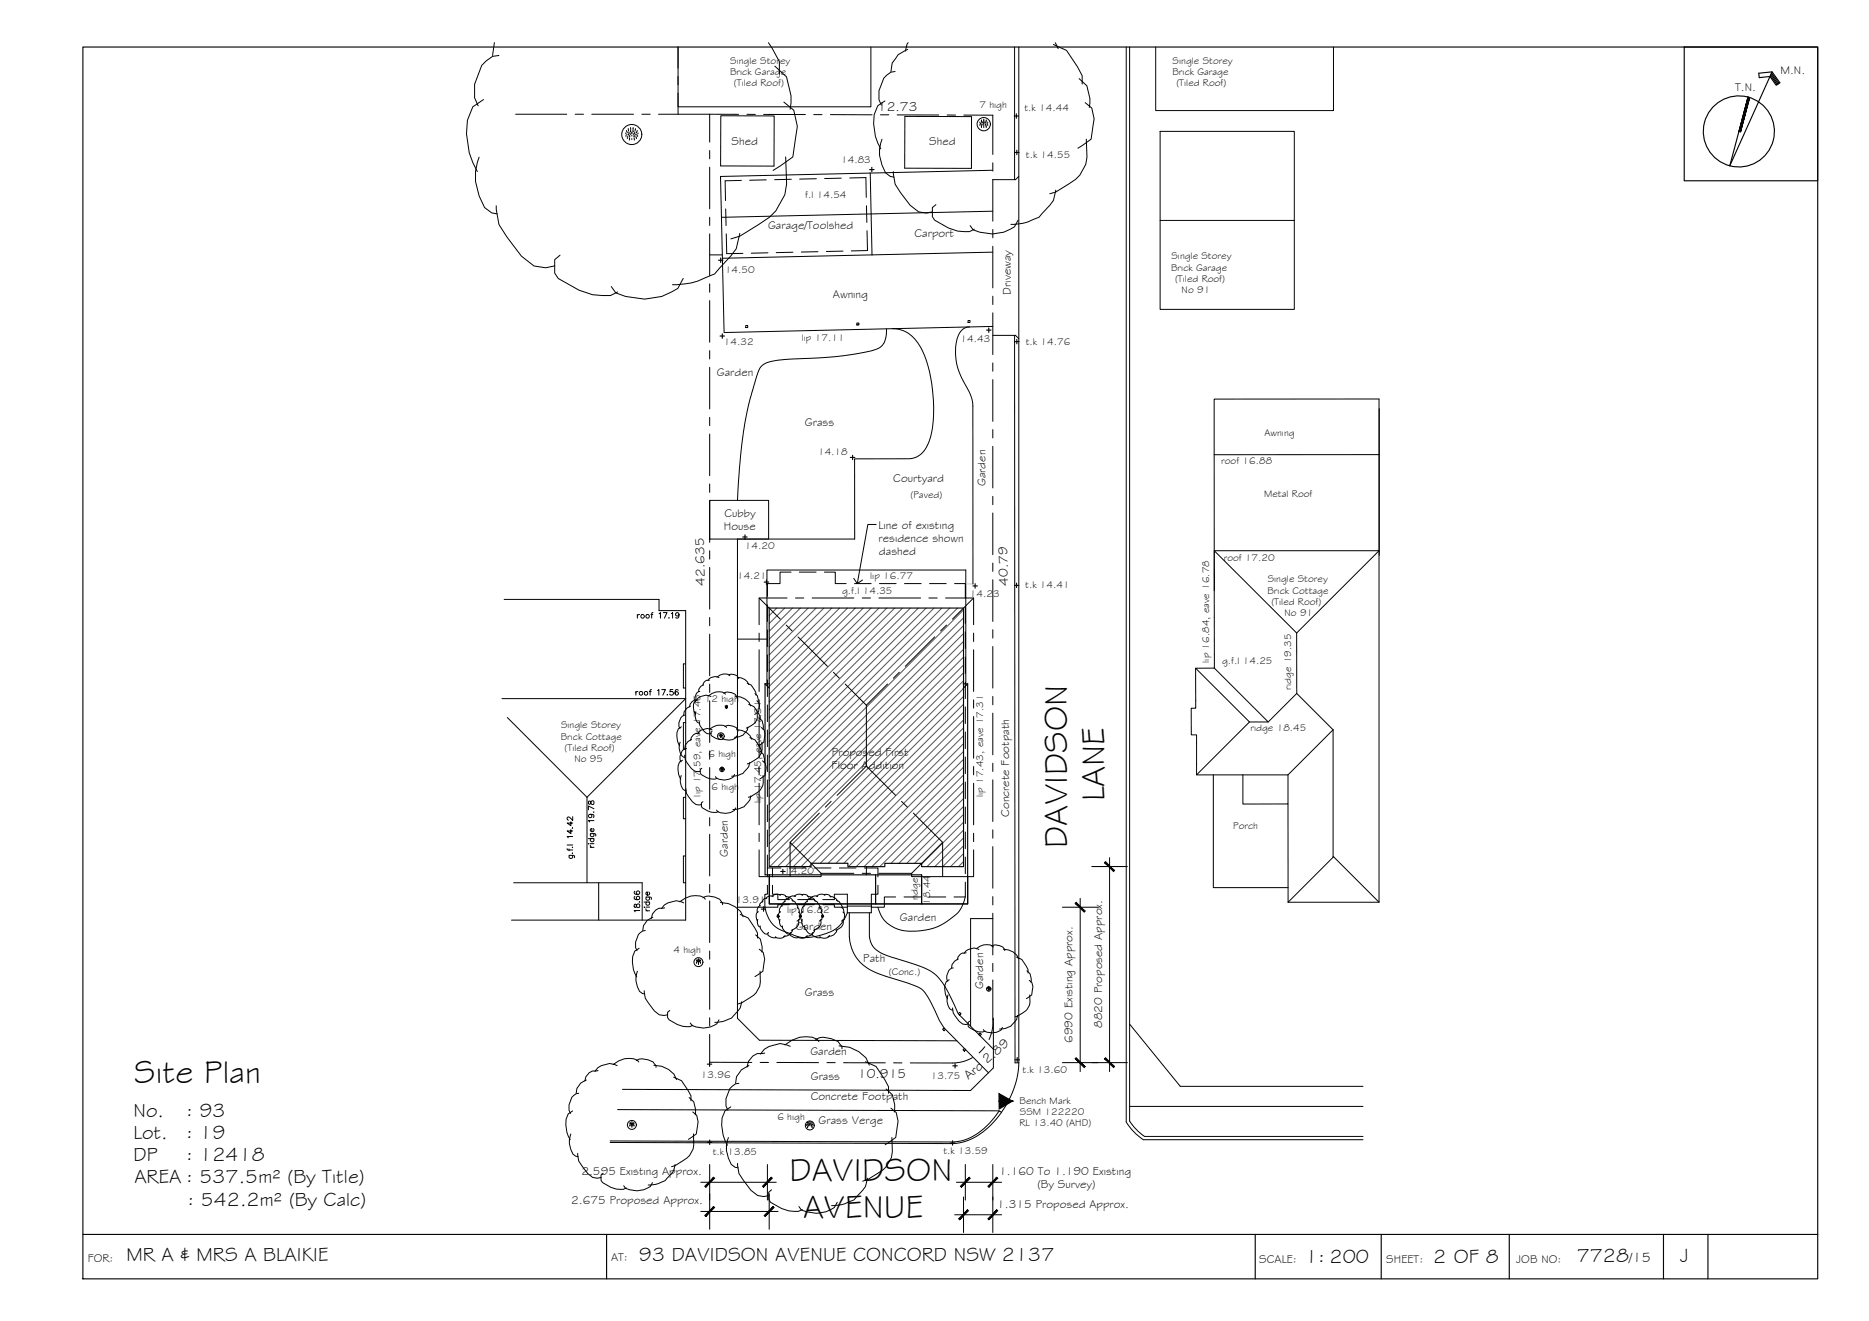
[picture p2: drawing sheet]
<svg xmlns="http://www.w3.org/2000/svg" width="420mm" height="297mm" viewBox="0 0 420 297" stroke-linecap="round" stroke-linejoin="round" font-family="sans-serif">
<!-- layer: HATCH -->
<g fill="none" stroke="#545454" stroke-width=".22">
<path d="M174.6 136.7l-1.7 1.7M176.4 136.7l-3.5 3.5M178.1 136.7l-5.2 5.3M179.9 136.7l-7 7M181.7 136.7l-8.8 8.8M183.5 136.7l-10.6 10.6M185.2 136.7l-12.3 12.3M187 136.7l-14.1 14.1M188.8 136.7l-15.9 15.9M190.5 136.7l-17.6 17.6M192.3 136.7l-19.4 19.4M194.1 136.7l-21.2 21.2"/>
<path d="M195.8 136.7l-22.9 22.9M197.6 136.7l-24.7 24.7M199.4 136.7l-26.5 26.5M201.1 136.7l-28.2 28.2M202.9 136.7l-30 30M204.7 136.7l-31.8 31.8M206.4 136.7l-33.5 33.6M208.2 136.7l-35.3 35.3M210 136.7l-37.1 37.1M211.7 136.7l-38.8 38.8M213.5 136.7l-40.6 40.6M215.3 136.7l-42.4 42.4"/>
<path d="M216.6 137.2l-43.7 43.7M216.6 138.9l-43.7 43.7M216.6 140.7l-43.7 43.7M216.6 142.5l-43.7 43.7M216.6 144.2l-43.7 43.7M216.6 146l-43.7 43.7M216.6 147.8l-43.7 43.7M216.6 149.5l-43.7 43.7M216.6 151.3l-43.6 43.6M216.6 153.1l-41.8 41.8M216.6 154.8l-40 40.1M216.6 156.6l-38.3 38.3"/>
<path d="M216.6 158.4l-36.5 36.5M216.6 160.1l-34 34M216.6 161.9l-32.2 32.2M216.6 163.7l-30.4 30.4M216.6 165.4l-28.7 28.7M216.6 167.2l-26.9 26.9M216.6 169l-25.9 25.9M216.6 170.7l-24.1 24.2M216.6 172.5l-22.3 22.4M216.6 174.3l-20.6 20.6M216.6 176l-18.8 18.9M216.6 177.8l-16.3 16.3"/>
<path d="M216.6 179.6l-14.5 14.5M182.3 194.4l-.4 .5M216.6 181.3l-12.8 12.8M216.6 183.1l-11 11M216.6 184.9l-9.4 9.4M216.6 186.7l-8.2 8.2M216.6 188.4l-6.5 6.5M216.6 190.2l-4.7 4.7M216.6 192l-2.9 2.9M216.6 193.7l-1.1 1.2"/>
</g>
<!-- layer: BORDER -->
<g fill="none" stroke="#000" stroke-width=".25">
<path d="M18.6 10.6h390v277h-390zM378.6 10.6h30v30.1h-30zM398 16.9l1.5 2.1M398.1 16.7l1.6 2.2M398.2 16.4l1.7 2.3M398.4 16.2l1.7 2.4-.8 .6-1.4-2-2.4 .3-.1-1 3-.3-9.5 21.1 4.1-15.5M393.3 21.9l-2 7.7M18.6 277.6h390M136.4 277.6v10M282.2 277.6v10M310.5 277.6v10M339.3 277.6v10"/>
<path d="M374 277.6v10M383.9 277.6v10"/>
<circle cx="390.9" cy="29.6" r="8"/>
</g>
<!-- layer: NEWWORK -->
<path d="M172.9 136.7h43.7v58.2h-9.4v-.8h-8.3v.8h-8.3v-.8h-8.3v.8h-9.4zM172 153.8v42.9h35.2v6.6h-10.4M172 153.8h.9M172 153.8l.9 .9M216.5 153.8h1M217.5 153.8v49.5M217.5 153.8l-1 1M172.9 196.7v6.6h23.9v-6.6M217.5 197.1v6.2h-10.3" fill="none" stroke="#000" stroke-width=".25"/>
<!-- layer: ROOFPLAN EXIST. -->
<g fill="none" stroke="#000" stroke-width=".22">
<path d="M152.4 10.6v13.4h43.4v-13.4M259.8 10.6v14.3h40v-14.3M162 26l12 .1v11.3l-12-.1zM195.6 38.9l-33.6 .8 .4 18.4M195.6 38.9l.4 18.4M203.4 26.2h15v11.7l-15-.1zM223.2 38.3l-27.6 .6M260.8 29.5h30.2v40.1h-30.2zM196 57.3l-33.6 .8 .4 16.7 60.4-1.4M223.2 56.7l-27.2 .6M223.2 47.5l-61 1.4M260.8 49.6h30.2"/>
<path d="M310.1 91.9v33M273 102.2v48l-4.2 .1v9h-1v5.9h1.2v9h10.4M273 102.2v-12.5h37v113.2l-10.3-10.4M310 102.2h-37M113.3 134.8h34.9v2.5h5.9v19.8M273 128.1v-4.3h37l-18.5 18.5M273 123.8l18.5 18.5v13.6l8.2 8.2M112.8 157.1h41.3M154.1 157.1v49.8h-39.1M154.1 157.1l-22.1 22.2M172.4 153.8v-25.6h44.7v25.6M268.8 150.3l12.1 12-11.9 11.9"/>
<path d="M273 150.2l12.1 12.1h-4.2M291.5 155.9l-6.4 6.4M114.1 161.3l17.9 18M132 179.3v19.2M272.8 174.2v25.4h16.8M279.4 174.2v6.6h10.1v-6.6M279.4 174.2h10.1M299.7 164.1l-10.2 10.1M299.7 164.1v28.7l-10.1 10.1M115.5 198.5h28.9v8.4M134.6 198.5v8.4M172.9 196.7v6.6h23.9"/>
<path d="M194.8 194.9v1.8M196.8 196.7v6.6h20.7M207.2 196.7v6.6M289.5 180.8l.1 22.1M289.6 202.9h20.4"/>
</g>
<!-- layer: EXISTING -->
<g fill="none" stroke="#000" stroke-width=".22">
<path d="M228.1 10.6v29.8M229 10.6v228.4M253.2 10.6v241.7a12.8 12.8 0 0 0 3.9 4h49.3M253.9 10.6v241.5l1.3 1.6 2.1 1.8h49.1M229 39.7l-.7 .7h-5.1M159.5 57.3h2.9M163.1 47l.1 3.7M163.3 52.6l.1 4.4h3.6M166.7 40.6l-3.7 .1 .1 4.4M172.3 40.4l-3.8 .1M172.6 56.8l-3.7 .1M177.9 40.3l-3.8 .1"/>
<path d="M178.3 56.7l-3.8 .1M183.5 40.2l-3.7 .1M183.9 56.6l-3.8 .1M189.1 40.1h-3.7M189.5 56.5l-3.7 .1M191 40l3.7-.1v4.5M194.8 46.3l.1 3.7M194.9 51.9l.1 4.4-3.6 .1M167.6 73.2h.5v.5h-.5zM192.6 72.6h.5v.5h-.5zM199.3 73.9a4.3 4.3 0 0 1-1.7 4.4 42.3 42.3 0 0 1-11.8 2.1l-9.5 .4a8.8 8.8 0 0 0-5.1 1.5 17 17 0 0 0-1.9 5.1 100.9 100.9 0 0 0-3.5 25.1M200.7 73.9a7.6 7.6 0 0 1 6.7 5.1 33.5 33.5 0 0 1 1.7 19.7 5.4 5.4 0 0 1-5 4.5h-12v18h-26.3v107.8l4.9 4.9 44.4 .1"/>
<path d="M217.6 72.1h.5v.4h-.5zM217.9 73.5a3.2 3.2 0 0 0-2.9 3.2 13.7 13.7 0 0 0 2.3 10.4l1.2 2.5 .2 1.7v40M223.2 75.4h5.1l.7 .8M228.1 75.4l.1 163.6h.8M159.5 112.5h13.3v8.7h-13.3zM172.5 136v3.8M177.8 128.6h-2.4v2.6h-2.9v2.9M179.7 128.6h3.8M185.3 128.6h2.5v2.6h2.4M192.1 131.2h3.7M197.7 131.2h3.8M203.3 131.2h3.8"/>
<path d="M209 131.2h3.7M214.6 131.2h2.4v3.4M217 136.5v3.7M154.1 149.3h-.5v5.4h.5M165.8 143.7h6.7M172.5 141.6v3.8M172.5 147.3v3.7M172.5 152.9v3.7M172.5 158.5v3.8M217 142.1v3.7M217 147.7v3.8M217 153.3v3.8"/>
<path d="M217 159v3.7M154.1 162.5h-.5v6h.5M154.1 179.3h-.5v4.8h.5M172.5 164.1v3.8M172.5 169.8v3.7M172.5 175.4v3.7M217 164.6v3.7M217 170.2v3.8M217 175.8v3.8M154.1 192.5h-.5v6h.5M172.5 199.1v2h-.6v2.9h3v-.6h2.6M172.5 192.3v2.9h3.1"/>
<path d="M172.5 181v3.8M172.5 186.6v3.8M172.5 195.2v2M173.7 199.1v2h1.2v1.2h2.6M173.7 195.2v2M177.4 195.2h3.8M183.1 195.2h3.7M188.7 195.2h3.7M194.3 195.2h3.1v2M197.4 199.1v2h-1.5v2.9h2.9v-2.3h2.5M217 198.3v3.4h-2.5M217 181.5v3.7"/>
<path d="M217 187.1v3.7M217 192.7v3.8M165.8 204h6.1a6.8 6.8 0 0 0 5.5 5.9 8.3 8.3 0 0 0 7.2 .4 7.3 7.3 0 0 0 5.9-5.1M179.3 203.4h3.8M179.3 202.3h3.8M185 202.3h2.6v-1.2h2.9v2.9h-2.9v-.6h-2.6M190.5 204v1.2M190.5 203.7h5.4M190.9 205.2v5.4a9.2 9.2 0 0 0 6.6 8.3l7.4 2.5a5.4 5.4 0 0 1 3.9 3.2l2.3 4.8 1.1 1.7M195.4 205.2v5.4a4.7 4.7 0 0 0 3.7 4.1l1.4 .6a32.2 32.2 0 0 1 9.5 3.6 15.6 15.6 0 0 1 4.2 6.3l1.2 2.8M195.9 204v1.2h-5.4M203.2 201.7h3.8"/>
<path d="M208.8 201.7h3.8M217 201.7a7.2 7.2 0 0 1-3.6 5.1 13.6 13.6 0 0 1-12.1 1.9 6.5 6.5 0 0 1-4-4.7M223.2 206.6h-5v24.2M211.9 231.4l.3-.3 .3 .4-.3 .3zM212.5 231.5l9.7 9.7M215.4 228l.3-.4 .4 .4-.4 .3zM215.7 228.3l7.6 7.6M216.5 236.1l.3-.4 .3 .4-.3 .3zM220 232.6l.3-.3 .3 .3-.3 .3zM223.3 228.9v11.2l-5.1 5.1-78.3-.2M229 239a20.7 20.7 0 0 1-10.7 17.1l-2.1 .8-2.2 .2-76.8-.2M253.9 230.3l11.4 14h41.1"/>
<path d="M138.8 249.5l85.8 .3M225.1 250.1l-.5-.3a14.9 14.9 0 0 1-9 6.8l-1.6 .2-76.8-.2M253.9 248.8h52.5"/>
</g>
<!-- layer: BOUNDARY -->
<g fill="none" stroke="#000" stroke-width=".22">
<path d="M152.4 10.6v4.7M152.4 17.2v1.9M115.9 25.7h11.5M129.3 25.7h1.9M133 25.7h9.4M144.3 25.7h1.9M148 25.7h11.5M152.4 20.9v4.8M159.5 25.7h6.5M159.5 25.7v6.3M159.5 33.8v1.9M159.5 37.6v9.4"/>
<path d="M167.9 25.7h1.9M171.7 25.7l9.3 .1M182.9 25.8h1.9M186.7 25.8h9.4M197.9 25.8h1.9M201.7 25.8l9.3 .1M212.9 25.9h1.9M216.7 25.9h6.5v8.8M223.2 36.6v1.9M159.5 48.8v1.9M159.5 52.6v9.4M223.2 40.4v9.3"/>
<path d="M223.2 51.6v1.9M223.2 55.4v9.3M159.5 63.8v1.9M159.5 67.6v9.4M159.5 78.8v1.9M223.2 66.6v1.9M223.2 70.4v9.3M159.5 82.6v9.4M159.5 93.8v1.9M159.5 97.6v9.4M223.2 81.6v1.9M223.2 85.4v9.3"/>
<path d="M223.2 96.6v1.9M159.5 108.8v1.9M159.5 112.6v9.4M223.2 100.4v9.3M223.2 111.6v1.9M223.2 115.4v9.3M159.5 123.8v1.9M159.5 127.6v9.4M159.5 138.8v1.9M223.2 126.6v1.9M223.2 130.4v9.3M159.5 142.6v9.4"/>
<path d="M159.5 153.8v1.9M159.5 157.6v9.4M223.2 141.6v1.9M223.2 145.4v9.3M223.2 156.6v1.9M159.5 168.8v1.9M159.5 172.6v9.4M223.2 160.4v9.3M223.2 171.6v1.9M223.2 175.4v9.3M159.5 183.8v1.9M159.5 187.6v9.4"/>
<path d="M159.5 198.8v1.9M223.2 186.6v1.9M223.2 190.4v9.3M159.5 202.6v9.4M159.5 213.8v1.9M159.5 217.6v9.4M223.2 201.6v1.9M223.2 205.4v9.3M223.2 216.6v1.9M159.5 232.6v6.3h9.5M159.5 228.8v1.9M170.9 238.9h1.9"/>
<path d="M174.6 238.9h9.4M185.9 238.9h1.9M189.6 239h9.4M200.9 239h1.9M218.6 237.8l-2 .9-1.7 .3h-10.3M221.4 235.4l-1.3 1.3M223.2 220.4v10.5l-.4 1.6-.5 1.3"/>
</g>
<!-- layer: 0 -->
<path d="M197 117.9h-1.9l-2.4 13.3M191.9 130.1l.8 1.1 1.2-.8" fill="none" stroke="#000" stroke-width=".22"/>
<!-- layer: DIMENSION -->
<g fill="none" stroke="#000" stroke-width=".22">
<path d="M245.4 194.9h8M249.4 192.9v48.1M238.8 204h8M242.8 202v39M238.8 238.9h14.6M157.5 265.8h17M157.5 272.4h17.4M159.5 261.8v14.6M172.5 261.8v8M172.9 268.4v8M214.6 273.1h10.6M215 265.8h10.2"/>
<path d="M216.6 269.1v8M217 261.8v8M223.2 261.8v15.3"/>
</g>
<!-- layer: 0 -->
<g fill="#000" stroke="#000" stroke-width=".22">
<path d="M248.3 194l2 2 .2-.2zM248.3 194l.2-.2 2 2z"/>
<path d="M241.7 203.1l2 2 .2-.2zM241.9 202.9l2 2-2.2-1.8z"/>
<path d="M241.9 237.8l-.2 .3 2.2 1.7zM241.7 238.1l2.2 1.7-.2 .2z"/>
<path d="M248.5 237.8l-.2 .3 2.2 1.7zM248.3 238.1l2.2 1.7-.2 .2z"/>
<path d="M160.4 264.7l-1.7 2.2 1.9-2zM160.4 264.7l-1.7 2.2-.3-.2z"/>
<path d="M160.4 271.3l-1.7 2.2 1.9-2zM160.4 271.3l-1.7 2.2-.3-.2z"/>
<path d="M173.4 264.7l-2 2 .2 .2zM173.4 264.7l.2 .2-2 2z"/>
<path d="M171.8 273.3l.2 .2 1.8-2.2zM173.8 271.3l.2 .2-2 2z"/>
<path d="M217.5 272l-1.8 2.3 2-2zM217.5 272l-1.8 2.3-.2-.2z"/>
<path d="M217.9 264.7l-1.8 2.2 2-2zM217.9 264.7l-1.8 2.2-.2-.2z"/>
<path d="M224.1 264.7l-2 2 .2 .2zM224.1 264.7l.2 .2-2 2z"/>
<path d="M224.1 272l-2 2.1 .2 .2zM224.1 272l.2 .3-2 2z"/>
</g>
<!-- layer: VEGSPREAD -->
<g fill="none" stroke="#000" stroke-width=".22">
<path d="M111.2 9.6l-.5 2.9M112.1 12.5l-1.4 .2-1.4 1-1 1-1.6 4.3v3l.8 1.8M172.7 9.6l2.5 4.3v2.8M174.2 14.9l2.6 2.4 1 4.2v1.7l-.2 1.4M201.2 16.1l-.9 .1-1.6 1.4-1.1 2.8v2l.5 1.2M204.1 11.1l-2.2 1.2-1.3 1.9-.3 1.9M204.2 9.6l-.3 .3-.4 1.6M236.8 10l3 1.3 2.4 3.7 1.1 2v1.9M237.2 9.6l.7 1.3M242.6 17.7l1.7 1.6 .7 2.8-.1 2.1M107.7 35.3a11.5 11.5 0 0 0 0 8.7l1.2 2.7 1.6 1.2 1.2 .2M108.7 22.4l-2.4 1.6-1.2 3a17.2 17.2 0 0 0 2.2 11.6"/>
<path d="M140.7 30.1h.1M140.7 30.7h.1M140.9 29.6h.1M140.9 30.4h.1M141 29.9h.1M141 31.2h.1M141.1 30.9h.1M141.2 29.1h.1M141.3 29.4h.1M141.3 30.4h.1M141.4 29.9h.1M141.4 30.1h.1"/>
<path d="M141.5 31.5h.1M141.5 31.3h.1M141.5 30.7h.1M141.5 30.8h.1M141.7 30.3h.1M141.8 29.7h.1M141.8 28.9h.1M141.8 29.2h.1M141.8 29.5h.1M142 31.4h.1M142 29.9h.1M142 30.6h.1"/>
<path d="M142 30.1h.1M142.3 29.2h.1M142.3 29.7h.1M142.3 29.5h.1M142.3 28.9h.1M142.4 30.3h.1M142.5 30.7h.1M142.5 30.8h.1M142.6 31.3h.1M142.6 31.5h.1M142.7 30.1h.1M142.7 29.9h.1"/>
<path d="M142.8 29.4h.1M142.8 30.4h.1M142.9 29.1h.1M143 30.9h.1M143.1 31.2h.1M143.1 29.9h.1M143.2 30.4h.1M143.2 29.6h.1M143.3 30.7h.1M143.4 30.1h.1M176.2 23l2.2 1.8 .8 3.6-1 6.9-4.4 3M176.6 35.3l.2 6.1-.4 2.4-2 3.6-1.4 1.4-2.4 1.7-4.3 2.6-2 .6"/>
<path d="M198.3 31.3a8 8 0 0 0 .8 7.6l1.1 .8 .8 .1M198.9 22.7l-1.6 1.1a9.8 9.8 0 0 0 0 8.3l.7 1.4M200.8 38.6l.4 2.8 3.4 4.8 1.9 1.4 1.7 .3 1.4-.3M220.3 27.7h.1M220.3 28.2h.1M220.4 27.9h.1M220.6 27.2h.1M220.6 28.7h.1M220.6 27.4h.1M220.6 28.5h.1M220.7 27.7h.1M220.7 28.2h.1"/>
<path d="M220.8 28.1h.1M220.9 27.6h.1M221.2 27.2h.1M221.2 28.7h.1M221.2 27.7h.1M221.2 28.4h.1M221.2 27.8h.1M221.2 28.1h.1M221.2 27h.1M221.2 27.4h.1M221.4 27.6h.1M221.6 28.1h.1"/>
<path d="M221.6 28.2h.1M221.6 27.7h.1M221.7 28.5h.1M221.7 27.4h.1M221.7 28.7h.1M221.7 27.2h.1M221.9 27.9h.1M222 28.2h.1M222 27.7h.1M244 23.1l1.4 1.2 .6 2.4-.7 4.6-3 2M244.2 31.3l.2 4a7.4 7.4 0 0 1-4.2 6.1l-2.9 1.8-1.3 .4M111.6 46.3v.8l.6 3.4 1.8 2.8 3.2 4.3 2.8 2.2 2.7 .4 2-.4"/>
<path d="M125.9 57.4l-1.2 1v3l.8 1.2 4.7 2.6 3 1.1 4 .2 1.6-.8M166.3 52.5l-.8 3.4-1.2 1.6-3.6 4.1-2 .8a14.8 14.8 0 0 1-7.5 1.6M210.4 46l-.8 .7v2l.5 .8a10.7 10.7 0 0 0 7.9 2.6l1-.6M228.9 49.5l-.8 1.5a9.1 9.1 0 0 1-9.3 .7l-.7-1M237.3 42.8l-.5 2.3-.8 1-2.4 2.7-1.4 .6a9.8 9.8 0 0 1-4.9 1.1M153.6 62.6l-1.2 2.2-1.4 .9-2.3 1-3.8 .6-4.2-.6-2.3-.8-1-1.5M155.2 158.8a2.08 2.08 0 0 0-1.5 2M156.6 157.5a2 2 0 0 0-.4 2.8l.2 .4M157 157.4a1.7 1.7 0 0 0-2 1.6M157.3 155.5h-.3a1.69 1.69 0 0 0-.6 2.2M158.2 154l-.3 .1a1.64 1.64 0 0 0-.9 1.4M159.5 152.9a1.24 1.24 0 0 0-1.5 1.2"/>
<path d="M159.8 156.6a2.47 2.47 0 0 0-3.3 .9M161.6 152.4a1.87 1.87 0 0 0-2.5 .6M162.7 155.9a2.36 2.36 0 0 1 3 .7v.3M163.1 158.9h.1M163.1 156.1a2.28 2.28 0 0 0-3-.2l-.9 .6M163.2 159h.1M163.3 159h.1M163.3 159.1h.1M163.3 158.8h.1M163.3 158.9h.1M163.3 159.3h.1M163.4 159.1h.1"/>
<path d="M163.4 159h.1M163.5 158.9h.1M163.8 151.8a1.63 1.63 0 0 1 2.2 .8M164.1 151.9a2.18 2.18 0 0 0-2.9 .3M165.3 156.6a3.4 3.4 0 0 1 3.4 2.1M165.8 152.3a2.59 2.59 0 0 1 2.5 1.6M168 153.6a3.1 3.1 0 0 1 1.9 2.7M168.3 158.4l1.2 .5 1.4 2.3v.7M169.7 155.9a1.9 1.9 0 0 1 .7 2M170.1 157.6l.5 .3 .1 .8-.2 1.3-.8 .6M152.9 166.9a2.96 2.96 0 0 0 .8 3.3l.3 .1M153.1 174.4a2.95 2.95 0 0 0 .8 3.3l.3 .1"/>
<path d="M153.2 163.4a1.62 1.62 0 0 0-1 2.1l.1 1.1 .5 1.1M153.4 170.9a1.63 1.63 0 0 0-1 2.1l.2 1.1 .4 1.2M153.9 169.8l.2 1.1 1.3 1.9 .8 .6h1.2M154.1 160.8h-.4a2.22 2.22 0 0 0-.8 3M154.2 177.3v.2a5.3 5.3 0 0 0 2.2 3.4h1.3M154.3 168.3l-.3 .1a2.17 2.17 0 0 0-.9 2.9M155.5 166.3a2.08 2.08 0 0 0-1.5 2M156.4 160.1l-.1 .2a1.83 1.83 0 0 0 1 2.3M157.2 162.2v.2a4.1 4.1 0 0 0 1.7 2.5h.9M157.3 164.9a1.7 1.7 0 0 0-2.1 1.5M157.8 172.8l-.4 .2v.8a3.4 3.4 0 0 0 3.8 1.2M160.1 164.5l-.3 .1v.7a2.5 2.5 0 0 0 2.9 .8"/>
<path d="M160.1 164.1a2.41 2.41 0 0 0-3.3 .9M161.7 165.5h.1M161.8 165.4h.1M161.9 173h.1M162 165.5h.1M162 165.6h.1M162.1 172.9h.1M162.1 165.8h.1M162.1 165.6h.1M162.1 165.4h.1M162.1 165.7h.1M162.1 165.2h.1"/>
<path d="M162.1 165.9h.1M162.1 165.5h.1M162.2 173h.1M162.2 173.1h.1M162.3 173.3h.1M162.3 173.1h.1M162.3 172.9h.1M162.3 173.2h.1M162.3 172.7h.1M162.3 173.4h.1M162.3 172.8h.1M162.3 165.4h.1"/>
<path d="M162.3 173h.1M162.4 173h.1M162.4 173.1h.1M162.4 165.5h.1M162.6 172.9h.1M162.7 173h.1M162.9 163.4a2.4 2.4 0 0 1 3 .7v.3M163.3 163.6a2.02 2.02 0 0 0-2.1-.5l-1.7 .9M165.1 174.2a2.57 2.57 0 0 1-3.4 1l-.6-.2-.3-.4M165.6 164.1a3.4 3.4 0 0 1 3.4 2.1M165.6 165.5a2.09 2.09 0 0 1-3.2 .4M168.2 163.5a2.99 2.99 0 0 1-3.1 2.3"/>
<path d="M168.5 171.5a4 4 0 0 1-2.9 2.9l-1.1 .1M168.6 165.9l1.1 .5 1.5 2.2v.8M168.8 179a4 4 0 0 1-4.1 3M170.2 160a2.53 2.53 0 0 1-1.2 3.1l-1.2 .6M170.6 161.4a2.5 2.5 0 0 1 .9 2.6M170.9 168.9a2.5 2.5 0 0 1 .9 2.6M171.2 163.6l.6 .5 .2 1-.3 1.8-1.2 .8M171.3 166.9a3.4 3.4 0 0 1-1.6 4l-1.7 .9M171.4 171.1l.6 .5 .2 .9-.2 1.9-1.2 .8M171.5 174.4a3.4 3.4 0 0 1-1.6 4l-1.1 .7-.6 .2M158 180.3l-.3 .2v.8a3.4 3.4 0 0 0 3.8 1.2M165.4 181.7a2.32 2.32 0 0 1-2.3 1.2l-1.7-.4-.3-.3"/>
<path d="M143.3 218.4a4.9 4.9 0 0 0 .5 4.5l.6 .5 .5 .1M143.7 213.2l-1 .7a6.1 6.1 0 0 0 .4 5.8M145.1 209.2l-.6 .1a3.2 3.2 0 0 0-1.3 4.5M146.8 206.3a3.1 3.1 0 0 0-2.3 2.9M149.4 204.1l-.5 .1a2.28 2.28 0 0 0-2.5 2.3M153.7 203a3.7 3.7 0 0 0-5 1.3M156.6 216.1h.1M156.6 216.6h.1M156.6 216.5h.1M156.7 216.2h.1M156.8 216h.1M156.8 216.2h.1"/>
<path d="M157 216.4h.1M157 216.3h.1M157 216.2h.1M157 215.8h.1M157 216.9h.1M157 216.7h.1M157.1 216.4h.1M157.1 216.3h.1M157.3 216.2h.1M157.3 216h.1M157.4 216.5h.1M157.5 216.6h.1"/>
<path d="M157.5 216.1h.1M158 201.9a3.6 3.6 0 0 1 4.4 1.1v.4M158.6 202.2a3.1 3.1 0 0 0-3.3-.7l-1.3 .5-1.2 .8M162 202.9a5.2 5.2 0 0 1 5.1 3.3M166.4 205.6l1.8 .8 2.1 3.4v1.1M169.9 210.2l1 1 .4 1.7v1.2M170.4 206.7l-.1 .8a.77 .77 0 0 0 .6 .9M170.5 205a1.43 1.43 0 0 0-.2 2.2M170.7 213.4l.9 .8 .3 1.4-.4 2.8-1.8 1.2M170.9 208.2a2.15 2.15 0 0 0 1.4 1.9l.3-.1M170.9 218.4a5.2 5.2 0 0 1-1.5 5.4l-2.7 1.7-.8 .2M170.9 203.7l-.3 .1a1.16 1.16 0 0 0-.3 1.4"/>
<path d="M171.5 202.7l-.7 .6v.4M172.4 202a.82 .82 0 0 0-1 .8M172.8 209.7l-.2 .1 .1 .6a1.72 1.72 0 0 0 1.8 .4M173.8 201.6a1.21 1.21 0 0 0-1.6 .4M174.8 206.1h.1M174.9 206h.1M174.9 206.1h.1M174.9 205.9h.1M174.9 206.2h.1M175 206.1h.1M175 206h.1M175.2 201.2a1.1 1.1 0 0 1 1.5 .5"/>
<path d="M175.4 206.7l-.2 .5a1.18 1.18 0 0 0 .7 1.2M175.4 201.3l-.3-.2a1.73 1.73 0 0 0-1.6 .4M175.5 205a1.41 1.41 0 0 0-.2 2.2M175.9 208.2a2.21 2.21 0 0 0 1.4 1.9l.3-.1M175.9 203.7h-.1a1.11 1.11 0 0 0-.5 1.5M176.5 210.4a1.4 1.4 0 0 1-2.2 .2M176.5 202.7l-.4 .2-.3 .8M176.6 201.6a1.71 1.71 0 0 1 1.7 1.1M177.4 202a.83 .83 0 0 0-1 .8M177.8 209.7l-.2 .1v.4a1.65 1.65 0 0 0 1.9 .6M178.1 202.5a2.06 2.06 0 0 1 1.3 1.8M178.2 209a1.95 1.95 0 0 1-2 1.6"/>
<path d="M178.8 201.6a1.22 1.22 0 0 0-1.6 .4M179.2 204a1.31 1.31 0 0 1 .5 1.3M179.5 205.1a1.23 1.23 0 0 1-.1 1.9l-.2 .1M179.5 206.7a2 2 0 0 1-1.6 2.5M179.8 206.1h.1M179.9 206h.1M179.9 206.1h.1M179.9 205.9h.1M179.9 206.2h.1M180 206.1h.1M180 206h.1M180.2 201.2a1.05 1.05 0 0 1 1.5 .5"/>
<path d="M180.3 206.7l-.1 .5a1.16 1.16 0 0 0 .7 1.2M180.4 201.3l-.1-.1a1.59 1.59 0 0 0-1.8 .3M180.5 205a1.47 1.47 0 0 0-.2 2.2M180.9 208.2a2.32 2.32 0 0 0 1.4 1.9l.3-.1M180.9 203.7h-.2a1.11 1.11 0 0 0-.4 1.5M181.5 210.4a1.42 1.42 0 0 1-2.2 .2M181.5 202.7l-.4 .2-.4 .8M181.6 201.6a1.71 1.71 0 0 1 1.7 1.1M182.4 202a.81 .81 0 0 0-1 .8M182.8 209.7l-.2 .1 .1 .6 1.1 .5 .7-.1M183.1 202.5a2.06 2.06 0 0 1 1.2 1.8M183.2 209a1.95 1.95 0 0 1-2 1.6"/>
<path d="M183.8 201.6a1.22 1.22 0 0 0-1.7 .4M184.2 204a1.2 1.2 0 0 1 .5 1.3M184.5 205.1a1.2 1.2 0 0 1-.1 1.9l-.2 .1M184.5 206.7a2 2 0 0 1-1.6 2.5M184.8 206.1h.1M184.9 205.9h.1M184.9 206.2h.1M184.9 206.1h.1M184.9 206h.1M185 206.1h.1M185 206h.1M185.3 201.2a1.05 1.05 0 0 1 1.4 .5"/>
<path d="M185.4 201.3l-.1-.1a1.63 1.63 0 0 0-1.8 .3M186.5 210.4a1.4 1.4 0 0 1-2.2 .2M186.6 201.6a1.78 1.78 0 0 1 1.7 1M188.1 202.5a2.11 2.11 0 0 1 1.2 1.8M188.2 209a1.95 1.95 0 0 1-2.1 1.6M189.2 204a1.31 1.31 0 0 1 .5 1.3M189.5 205.1a1.2 1.2 0 0 1-.1 1.9l-.2 .1M189.5 206.7a2.01 2.01 0 0 1-1.6 2.5M214.3 217.6l-.4 .1a2.17 2.17 0 0 0-.8 3M215.4 215.7a2.1 2.1 0 0 0-1.5 1.9M217.2 214.2a1.69 1.69 0 0 0-2 1.6M220.1 213.5a2.42 2.42 0 0 0-3.4 .8"/>
<path d="M222.9 212.7a2.43 2.43 0 0 1 3 .8v.3M223.3 213a2.31 2.31 0 0 0-3-.2l-.8 .5M225.6 213.4a3.4 3.4 0 0 1 3.4 2.2M228.5 215.2l1.2 .5 1.4 2.3v.8M230.9 218.3a2.5 2.5 0 0 1 .9 2.6M138.7 239.6a3.7 3.7 0 0 0-5 1.3M143 238.5a3.6 3.6 0 0 1 4.5 1.1v.4M143.6 238.8a3.1 3.1 0 0 0-3.2-.7l-1.3 .5-1.3 .8M144.8 222.8l.3 1.7 2 2.8 1.1 .9 1.1 .1 .8-.1M147 239.5a5.1 5.1 0 0 1 5.1 3.3M150.6 227.2l-.5 .4v1.2a6.3 6.3 0 0 0 5 2.1l.7-.4M161.6 229.3l-.4 .9a5.5 5.5 0 0 1-5.6 .4l-.4-.6"/>
<path d="M166.7 225.3l-.3 1.3-1.9 2.3-2.1 .8-1.7 .2M168.4 239.6l-1.7 1-1.1 1.5-.2 1.5M171.9 236.8l-.6 .1a3.1 3.1 0 0 0-3.4 3M177.6 235.3l-.7-.3a5.3 5.3 0 0 0-6 2M183.4 233.8l.8-.5 .9-.1 1.8 .4 1.5 .6 .9 1.1v.5M184.1 234.2l-.4-.5a6.6 6.6 0 0 0-7.2 1.3M188.6 235.2l2.4 .3 2 1 1.7 1.4 .7 1.6M194.6 238.7l2.3 1.1 2 2.9 .8 1.6v1.5M213.1 223.7a2.95 2.95 0 0 0 .8 3.4h.3M213.4 220.3a1.63 1.63 0 0 0-1 2l.1 1.2 .5 1.1M214.2 226.6v.3a5.3 5.3 0 0 0 2.2 3.4h1.2M218 229.6l-.4 .3v.8a3.4 3.4 0 0 0 3.8 1.1"/>
<path d="M221.9 222.4h.1M222 222.2h.1M222.2 222.4h.1M222.2 222.3h.1M222.2 222.5h.1M222.3 222.7h.1M222.3 222.5h.1M222.3 222.3h.1M222.3 222.2h.1M222.3 222.6h.1M222.3 222.4h.1M222.3 222h.1"/>
<path d="M222.3 222.8h.1M222.4 222.4h.1M222.5 222.2h.1M222.6 222.4h.1M225.3 231a2.32 2.32 0 0 1-2.3 1.3l-1.1-.2-.6-.2-.2-.4M228.8 228.3a3.9 3.9 0 0 1-4.1 3.1M231.4 220.4l.6 .5 .2 1-.3 1.8-1.2 .9M231.5 223.7a3.4 3.4 0 0 1-1.6 4.1l-1.1 .7-.6 .1M128.3 255a4.9 4.9 0 0 0 .5 4.5l.7 .5 .4 .1M128.7 249.8l-1 .7a6.1 6.1 0 0 0 .5 5.8M129.9 259.3l.2 1.8 2 2.8 1.2 .9 1 .1 .8-.1M130.1 245.8l-.6 .1a3.2 3.2 0 0 0-1.3 4.5"/>
<path d="M131.8 242.9a3.1 3.1 0 0 0-2.3 2.9M134.5 240.7l-.5 .1a2.28 2.28 0 0 0-2.5 2.3M141.6 252.7h.1M141.6 253.2h.1M141.6 253.1h.1M141.8 252.8h.1M141.8 252.6h.1M142 253h.1M142 252.9h.1M142.1 252.8h.1M142.1 253h.1M142.1 252.4h.1"/>
<path d="M142.1 253.5h.1M142.1 253.3h.1M142.1 252.9h.1M142.3 252.8h.1M142.3 252.6h.1M142.5 253.1h.1M142.5 253.2h.1M142.5 252.7h.1M151.4 242.2l1.8 .8 2.1 3.4v1.1M154.9 246.8l1.1 1 .4 1.7-.1 1.2M155.7 250l.9 .8 .3 1.4-.4 2.8-1.7 1.2M155.9 255l.1 2.4a4.3 4.3 0 0 1-2.5 3.6l-1.7 1.1-.8 .2"/>
<path d="M163.8 255.8a6.4 6.4 0 0 0 .6 6l.9 .7 .6 .1M164.3 248.9l-1.3 .9a8 8 0 0 0 .5 7.7M166.1 243.6l-.7 .1-.8 .6a4.7 4.7 0 0 0-1 5.4M181.3 253.1h.1M181.5 253h.1M181.5 252.6h.1M181.5 253.6h.1M181.6 253.4h.1M181.7 253.2h.1M181.7 253.1h.1M181.8 252.6h.1M181.8 252.8h.1"/>
<path d="M182.1 252.9h.1M182.1 252.7h.1M182.1 253h.1M182.1 253.2h.1M182.1 252.3h.1M182.3 252.8h.1M182.3 252.6h.1M182.4 253.1h.1M182.4 253.2h.1M182.5 253.4h.1M182.6 253.6h.1M182.6 252.6h.1"/>
<path d="M182.6 253h.1M182.8 253.1h.1M199.2 244.9l1.4 1.3 .5 2.2-.1 1.7M200.3 249.2l1.2 1 .4 1.9-.5 3.7-2.4 1.6M200.5 255.8l.1 3.2a5.9 5.9 0 0 1-3.3 4.9l-2.3 1.4-1.1 .3M135.6 263.8l-.5 .4v1.2a6.2 6.2 0 0 0 5 2l.7-.3M146.7 265.9l-.5 .9a5.5 5.5 0 0 1-5.6 .4l-.4-.6M151.8 261.8l-.3 1.4a6.3 6.3 0 0 1-5.8 3.3M165.8 261.6l.3 2.3 2.7 3.7 1.5 1.2 1.4 .3 1.1-.3M173.4 267.5l-.6 .6v1.6l.4 .7a8.7 8.7 0 0 0 6.3 2l.8-.4M188.2 270.3l-.6 1.2a7.2 7.2 0 0 1-7.5 .6l-.5-.8M195 264.9l-.4 1.9-2.6 3a9.6 9.6 0 0 1-5.1 1.3"/>
<circle cx="142" cy="30.3" r="2.25"/>
<circle cx="221.1" cy="27.9" r="1.49"/>
<circle cx="163.3" cy="159" r=".24"/>
<circle cx="162" cy="165.5" r=".75"/>
<circle cx="162.3" cy="173" r=".5"/>
<circle cx="157" cy="216.3" r="1.01"/>
<circle cx="174.9" cy="206" r=".24"/>
<circle cx="179.9" cy="206" r=".24"/>
<circle cx="184.9" cy="206" r=".24"/>
<circle cx="222.3" cy="222.4" r=".5"/>
<circle cx="142" cy="252.9" r="1.01"/>
<circle cx="182.1" cy="253.1" r="1.01"/>
</g>
<!-- layer: TEXT1 -->
<path d="M217.2 131.3h1.5" fill="none" stroke="#afd9aa" stroke-width=".22"/>
<!-- layer: TEXT -->
<path d="M224.6 245.9l3 1.7h-3zM224.6 247.6v1.8l3-1.8z" fill="#000" stroke="#000" stroke-width=".22"/>
<!-- layer: HGTS_11 -->
<g fill="none" stroke="#000" stroke-width=".25">
<path d="M195.5 38.1h1M196 37.6v1M228 26.1h1M228.1 34.3h1M228.5 25.6v1M228.6 33.8v1M161.5 58.5h1M162 58v1M161.9 75.6h1M162.4 75.1v1M221.8 74.2h1M222.3 73.7v1"/>
<path d="M228.6 76.3v1M229.1 76.8h-1M191.2 102.9h1M191.7 102.4v1M167 120.7h1M167.5 120.3v1M171.8 130.9h1M172.3 130.4v1M218.7 131.8h1M219.2 131.2v1.1M228 131.6h1M228.5 131.1v1"/>
<path d="M175.5 196h1M176 195.5v1M171.1 204.4h1.1M171.6 203.9v1M159 239.3h1M159.5 238.8v1M214.2 239.7h1M214.7 239.2v.9M228.2 238.3h1M228.7 237.8v1M159 256.9h1M159.5 256.3v1"/>
<path d="M213.7 257h1M214.2 256.5v1"/>
</g>
<!-- layer: BORDER -->
<g fill="#000" stroke="#000" stroke-width=".22">
<path d="M393 21.8l-2 7.8zM393 21.8l.3 .1-2.3 7.7z"/>
<path d="M393.3 21.9l-2.3 7.7h.3zM393.3 21.9l-2 7.7z"/>
</g>
<!-- layer: TEXT -->
<g fill="none" stroke="#000" stroke-width=".22">
<path d="M143.3 138.2v.8M143.8 138.2h-.3l-.2 .3M146.3 138.2h.4M146.8 137.7l-.3 .3v1M148.2 138l.3-.3v1.3M149.1 137.7h.9l-.6 1.3M150.4 138.9v.1M150.9 138l.3-.3v1.3M152.6 138.2a.39 .39 0 0 1-.5 .3 .39 .39 0 0 1-.2-.6 .39 .39 0 0 1 .7 0v.3a.58 .58 0 0 1-.4 .8l-.3-.2M142.9 155.5v.8M143.4 155.5h-.3l-.2 .3M146 155.5h.4"/>
<path d="M146.5 155.1l-.4 .2v1M147.8 155.3l.3-.2v1.2M148.8 155.1h.8l-.6 1.2M150 156.2h.1M151.3 155.1h-.6l-.1 .5a.45 .45 0 0 1 .7 0 .45 .45 0 0 1-.1 .7 .45 .45 0 0 1-.7-.2M152.4 155.2v-.1a.61 .61 0 0 0-.7 .5 .61 .61 0 0 0 .4 .7 .38 .38 0 0 0 .4-.3 .38 .38 0 0 0-.3-.5 .38 .38 0 0 0-.4 .4M127.5 190.8l.2 .3h1M127.5 190h1.2M127.9 192.3l1.1 .1 .1 .5M127.9 190.9v.4M128.1 192.3a.39 .39 0 0 0-.1 .6 .39 .39 0 0 0 .6 0 .39 .39 0 0 0 0-.6M128.3 186.6v.8l-.8-.5h1.2"/>
<path d="M128.3 184.8v.9l-.8-.6h1.2M128.7 191.8h-.1M128.7 190.5h-.1M128.7 186.1l-.1 .1M128.7 188.1h-1.2l.2 .3M128.7 183.6v.9l-.5-.6-.5-.2-.2 .5 .3 .2M132.3 189.7h.1zM132.3 188.6h1.2M132.3 180.2v.6h.3l.5-.7a.4 .4 0 0 1 .4 .4 .4 .4 0 0 1-.5 .3l-.3-.6zM132.7 190l.1 .3 .3 .2M132.7 187.4l1.1 .1 .1 .5M132.7 183.1a.38 .38 0 0 1 .3 .6 .38 .38 0 0 1-.6 .1 .38 .38 0 0 1 .1-.7h.2a.56 .56 0 0 1 .8 .5l-.1 .2"/>
<path d="M132.7 190.5h.8M132.7 189.7h.8M132.9 188.6a.4 .4 0 0 0-.1 .6 .4 .4 0 0 0 .6 0 .4 .4 0 0 0 0-.6M132.9 187.4a.39 .39 0 0 0-.1 .6 .39 .39 0 0 0 .6 0 .39 .39 0 0 0 0-.6M133.4 186.3a.4 .4 0 0 1 0 .6 .4 .4 0 0 1-.6 0 .4 .4 0 0 1 .1-.6h.2v.7M133.5 182.6h-.1M133.5 184.5h-1.2l.2 .3M133.5 181.9l-1.2-.7v.9M142.6 203.4v.6h.4a.5 .5 0 0 1 .1-.6 .5 .5 0 0 1 .6 0v.6a.5 .5 0 0 1-.6 0 .5 .5 0 0 1-.1-.6zM142.7 201.6h-.1a.61 .61 0 0 0 .5 .8 .61 .61 0 0 0 .7-.5 .39 .39 0 0 0-.3-.4 .39 .39 0 0 0-.5 .4 .39 .39 0 0 0 .4 .4M142.7 200.4l-.1 .1a.61 .61 0 0 0 .5 .7 .61 .61 0 0 0 .7-.4 .39 .39 0 0 0-.3-.5 .39 .39 0 0 0-.5 .4 .39 .39 0 0 0 .4 .4M143.7 202.8h.1"/>
<path d="M143.8 204.7h-1.2l.2 .3M144.8 204h.1zM144.8 202.8h1.2M145.2 204.3l.1 .3 .2 .2M145.2 201.7l1.1 .1 .1 .4M145.2 204.8h.8M145.2 204h.8M145.4 202.8a.4 .4 0 0 0-.1 .6 .4 .4 0 0 0 .6 0 .4 .4 0 0 0 0-.6M145.4 201.7a.4 .4 0 0 0-.1 .6 .4 .4 0 0 0 .6 0 .4 .4 0 0 0 0-.6M145.9 200.6a.4 .4 0 0 1 .1 .6 .4 .4 0 0 1-.6 0 .4 .4 0 0 1 0-.6l.1 .7"/>
<circle cx="144.5" cy="138.6" r=".41"/>
<circle cx="145.6" cy="138.6" r=".41"/>
<circle cx="144.1" cy="155.9" r=".41"/>
<circle cx="145.2" cy="155.9" r=".41"/>
</g>
<!-- layer: ROOFPLAN NEW -->
<g fill="none" stroke="#000" stroke-width=".22">
<path d="M170.7 134.5l4.7 4.7M176.9 134.5h-6.2v6M178.8 134.5h1.9M182.6 134.5h9.3M193.8 134.5h1.9M197.6 134.5h9.4M208.8 134.5h1.9M212.6 134.5h6.3v6M218.9 134.5l-4.8 4.7M170.7 142.4v1.8M170.7 146.1v9.4M170.7 157.4v1.8"/>
<path d="M176.7 140.6l1.4 1.3M179.4 143.2l6.6 6.6M187.4 151.2l1.3 1.3M190 153.8l4.8 4.8M194.8 158.6v13.7M199.5 153.8l-4.7 4.8M202.2 151.2l-1.4 1.3M210.1 143.2l-6.6 6.6M212.8 140.6l-1.4 1.3M218.9 142.4v1.8M218.9 146.1v9.4M218.9 157.4v1.8"/>
<path d="M170.7 161.1v9.4M170.7 172.4v1.8M170.7 176.1v9.4M194.8 172.3l6.5 6.6M194.8 172.3l-6.6 6.6M218.9 161.1v9.4M218.9 172.4v1.8M218.9 176.1v9.4M170.7 191.1v6h13.9v-.7M170.7 187.4v1.8M184.2 182.8l-6.6 6.6M184.6 196.4l-7-7v7.7"/>
<path d="M184.6 196.4h7.3M186.8 180.2l-1.3 1.3M193.8 196.4h1.9M202.7 180.2l1.3 1.3M205.3 182.8l6.6 6.6M211.9 189.4v7.7M211.9 189.4l-7 7M218.9 191.1v6h-14v-.7h-7.3M218.9 187.4v1.8"/>
</g>
<g font-size="7.5">
<text x="248.3" y="180.2" transform="rotate(-90 248.3 180.2)">LANE</text>
<text x="239.9" y="190.7" transform="rotate(-90 239.9 190.7)">DAVIDSON</text>
<text x="177.5" y="265.6">DAVIDSON</text>
<text x="180.6" y="273.9">AVENUE</text>
</g>
<text font-size="7.4" x="30.2" y="243.5">Site Plan</text>
<g font-size="4.5">
<text x="30" y="251.1">No.</text>
<text x="41.9" y="251.1">: 93</text>
<text x="30" y="256.1">Lot.</text>
<text x="41.9" y="256.1">: 19</text>
<text x="30" y="261.1">DP</text>
<text x="41.9" y="261.1">: 12418</text>
<text x="30.3" y="266.1">AREA : 537.5m² (By Title)</text>
<text x="42.2" y="271.1">: 542.2m² (By Calc)</text>
<text x="28.4" y="283.6">MR A &amp; MRS A BLAIKIE</text>
<text x="143.6" y="283.6">93 DAVIDSON AVENUE CONCORD NSW 2137</text>
<text x="293.4" y="283.9">1: 200</text>
<text x="322.2" y="283.9">2 OF 8</text>
<text x="354.4" y="283.8">7728</text>
<text x="377.7" y="283.8">J</text>
</g>
<text font-size="3.2" x="366.2" y="283.8">/15</text>
<g font-size="3">
<text x="197.3" y="24.9">12.73</text>
<text x="158.5" y="131.8" transform="rotate(-91 158.5 131.8)">42.635</text>
<text x="226.6" y="131.8" transform="rotate(-91 226.6 131.8)">40.79</text>
<text x="192.9" y="242.5">10.915</text>
<text x="217.7" y="242.9" transform="rotate(-41 217.7 242.9)">Arc 2.89</text>
</g>
<g font-size="2.6">
<text x="400.2" y="16.5">M.N.</text>
<text x="390" y="20.4">T.N.</text>
<text x="164.5" y="32.6">Shed</text>
<text x="208.9" y="32.7">Shed</text>
<text x="172.7" y="51.6">Garage/Toolshed</text>
<text x="205.6" y="53.2">Carport</text>
<text x="187.2" y="66.9">Awning</text>
<text x="227.2" y="66.3" transform="rotate(-90 227.2 66.3)">Driveway</text>
<text x="161.1" y="84.6">Garden</text>
<text x="181" y="95.9">Grass</text>
<text x="200.8" y="108.4">Courtyard</text>
<text x="221.6" y="109.3" transform="rotate(-90 221.6 109.3)">Garden</text>
<text x="162.7" y="119.2">House</text>
<text x="162.8" y="116.2">Cubby</text>
<text x="197.5" y="118.9">Line of existing</text>
<text x="197.5" y="121.8">residence shown</text>
<text x="197.6" y="124.7">dashed</text>
<text x="187" y="172.9">Floor Addition</text>
<text x="187" y="170">Proposed First</text>
<text x="226.9" y="183.7" transform="rotate(-90 226.9 183.7)">Concrete Footpath</text>
<text x="163.6" y="192.7" transform="rotate(-90 163.6 192.7)">Garden</text>
<text x="178.9" y="209.1">Garden</text>
<text x="202.3" y="207.1">Garden</text>
<text x="194.1" y="216.4">Path</text>
<text x="181" y="224">Grass</text>
<text x="221.1" y="222.4" transform="rotate(-90 221.1 222.4)">Garden</text>
<text x="247.7" y="231.2" transform="rotate(-90 247.7 231.2)">8820 Proposed Approx.</text>
<text x="182.2" y="237.3">Garden</text>
<text x="241.1" y="234.5" transform="rotate(-90 241.1 234.5)">6990 Existing Approx.</text>
<text x="182.3" y="242.9">Grass</text>
<text x="182.3" y="247.3">Concrete Footpath</text>
<text x="184" y="252.8">Grass Verge</text>
<text x="130.7" y="264.1">2.595 Existing Approx.</text>
<text x="224.6" y="264.2">1.160 To 1.190 Existing</text>
<text x="233.2" y="267.1">(By Survey)</text>
<text x="128.4" y="270.7">2.675 Proposed Approx.</text>
<text x="224.2" y="271.6">1.315 Proposed Approx.</text>
<text x="19.8" y="283.8">FOR:</text>
<text x="137.4" y="283.6">AT:</text>
<text x="283.1" y="283.9">SCALE:</text>
<text x="311.6" y="283.9">SHEET:</text>
<text x="340.9" y="283.9">JOB NO:</text>
</g>
<g font-size="2.2">
<text x="164.1" y="16.8">Brick Garage</text>
<text x="164.2" y="14.3">Single Storey</text>
<text x="263.6" y="16.8">Brick Garage</text>
<text x="263.6" y="14.3">Single Storey</text>
<text x="165" y="19.4">(Tiled Roof)</text>
<text x="264.4" y="19.4">(Tiled Roof)</text>
<text x="220.2" y="24.4">7 high</text>
<text x="230.3" y="24.9">t.k 14.44</text>
<text x="230.6" y="35.6">t.k 14.55</text>
<text x="189.1" y="36.7">14.83</text>
<text x="181" y="44.5">f.l 14.54</text>
<text x="263.3" y="58.3">Single Storey</text>
<text x="163" y="61.4">14.50</text>
<text x="263.3" y="60.8">Brick Garage</text>
<text x="264.1" y="63.3">(Tiled Roof)</text>
<text x="265.6" y="65.8">No 91</text>
<text x="162.7" y="77.7">14.32</text>
<text x="180.3" y="76.6">lip 17.11</text>
<text x="215.9" y="76.9">14.43</text>
<text x="230.6" y="77.5">t.k 14.76</text>
<text x="284.3" y="98.1">Awning</text>
<text x="183.9" y="102.2">14.18</text>
<text x="274.5" y="104.2">roof 16.88</text>
<text x="204.7" y="112">(Paved)</text>
<text x="284.2" y="111.8">Metal Roof</text>
<text x="167.5" y="123.5">14.20</text>
<text x="165.7" y="130.2">14.21</text>
<text x="195.6" y="130.2">lip 16.77</text>
<text x="275.1" y="126">roof 17.20</text>
<text x="285" y="131">Single Storey</text>
<text x="189.3" y="133.6">g.f.l 14.35</text>
<text x="218" y="134.3">14.23</text>
<text x="230.5" y="132.2">t.k 14.41</text>
<text x="284.9" y="133.5">Brick Cottage</text>
<text x="285.8" y="136">(Tiled Roof)</text>
<text x="288.8" y="138.5">No 91</text>
<text x="271.8" y="149" transform="rotate(-90 271.8 149)">lip 16.84, eave 16.78</text>
<text x="274.7" y="149.3">g.f.l 14.25</text>
<text x="290.2" y="155.1" transform="rotate(-90 290.2 155.1)">ridge 19.35</text>
<text x="158.4" y="157.9">12 high</text>
<text x="126.1" y="166.3">Brick Cottage</text>
<text x="126.1" y="163.8">Single Storey</text>
<text x="281.1" y="164.4">ridge 18.45</text>
<text x="126.9" y="168.8">(Tiled Roof)</text>
<text x="129.2" y="171.3">No 95</text>
<text x="159.3" y="170.2">6 high</text>
<text x="157.4" y="179.1" transform="rotate(-90 157.4 179.1)">lip 17.59, eave 17.45</text>
<text x="160" y="177.6">6 high</text>
<text x="221" y="179.2" transform="rotate(-90 221 179.2)">lip 17.43, eave 17.31</text>
<text x="171.1" y="180.5" transform="rotate(-90 171.1 180.5)">lip 17.45, eave 17.31</text>
<text x="277.2" y="186.4">Porch</text>
<text x="176.3" y="196.4">14.20</text>
<text x="165.4" y="203.2">13.91</text>
<text x="206.4" y="202.5" transform="rotate(-90 206.4 202.5)">ridge</text>
<text x="209.1" y="203.4" transform="rotate(-90 209.1 203.4)">18.44</text>
<text x="176.9" y="205.2">lip 16.82</text>
<text x="151.4" y="214.2">4 high</text>
<text x="199.8" y="219.2">(Conc.)</text>
<text x="157.6" y="242.3">13.96</text>
<text x="209.2" y="242.5">13.75</text>
<text x="229.9" y="241.2">t.k 13.60</text>
<text x="174.8" y="251.8">6 high</text>
<text x="229.2" y="248.2">Bench Mark</text>
<text x="229.3" y="250.7">SSM 122220</text>
<text x="229.2" y="253.3">RL 13.40 (AHD)</text>
<text x="160.2" y="259.7">t.k 13.85</text>
<text x="212.1" y="259.4">t.k 13.59</text>
</g>
</svg>
